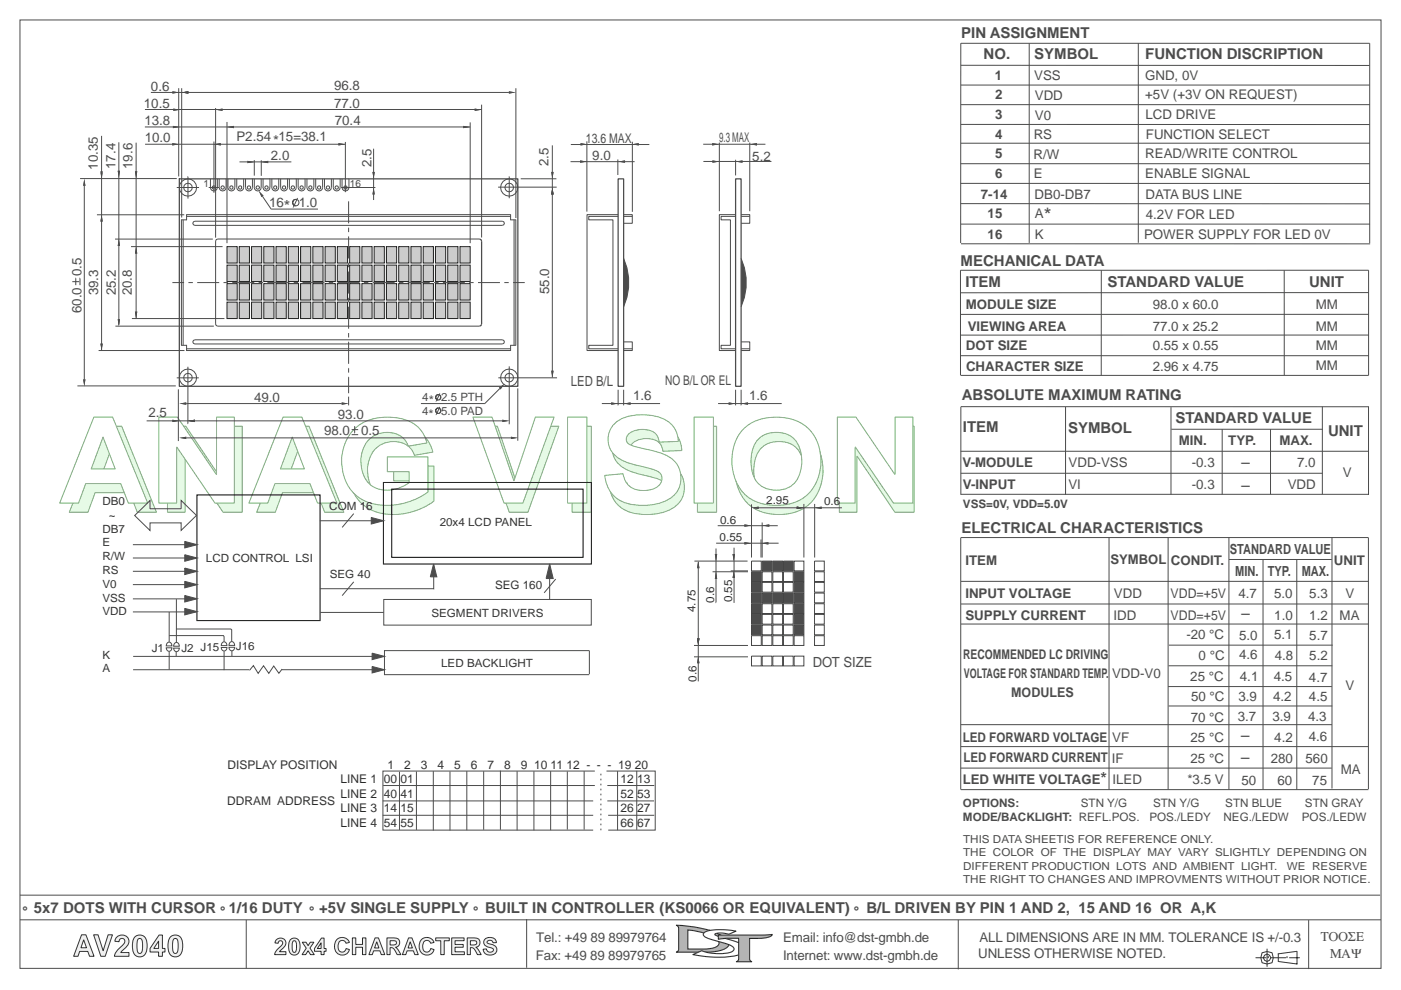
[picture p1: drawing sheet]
<svg xmlns="http://www.w3.org/2000/svg" width="297mm" height="210mm" viewBox="0 0 297 210" stroke-linecap="round" stroke-linejoin="round" font-family="sans-serif">
<path d="M150.3 197.2l1.4 .5a7.1 7.1 0 0 1 2.8 1.8l.1 .5-.1 .4a2 2 0 0 1-1.8-1z" fill-rule="evenodd" fill="#3e9a2b" stroke="#000" stroke-width=".21"/>
<path d="M143.4 196.2l3.7 .3 3.9 .9 3.5 2.1 .1 .3a1.55 1.55 0 0 1-1.4 1.6l-1.6 .4-1.3 .1h-6.9l.4-.4 .1-.3v-4.5z" fill-rule="evenodd" fill="#b3b3b3" stroke="#333" stroke-width=".24"/>
<g fill="#fff" stroke="#333" stroke-width=".24">
<path d="M145.8 197.2a15.6 15.6 0 0 1 4.9 1.2l1.5 .9a.97 .97 0 0 1 .2 1 .97 .97 0 0 1-.9 .6l-1.8 .3h-3.9z" fill-rule="evenodd"/>
<path d="M149.4 197.7a10.8 10.8 0 0 1 5.4-.5l1.2 .2-1.5 .7-.4-.1a4.8 4.8 0 0 0-2.5 0v.2l.6 .3 3.2 .9a5 5 0 0 1 2.7 1.6 1.06 1.06 0 0 1-1 1.3 22.3 22.3 0 0 1-10.2 .1l1.9-.8a9.6 9.6 0 0 0 6.6 0 .65 .65 0 0 0 .2-.6 .65 .65 0 0 0-.6-.5l-3.2-1a6 6 0 0 1-2.6-1.1v-.5z" fill-rule="evenodd"/>
</g>
<path d="M152.3 198.3l11.4-.2a2.96 2.96 0 0 1-2.4 .9h-2.4v4.4l.5 .5h-3.3l.5-.5v-4.5l-2.6 .1-1.7 .1z" fill-rule="evenodd" fill="#b3b3b3" stroke="#333" stroke-width=".24"/>
<g fill="#4c4c4c" stroke="#4c4c4c" stroke-width=".21">
<path d="M203.6 57.3h86.6z"/>
<path d="M272.3 57.3v22.3z"/>
<path d="M203.7 62.1l86.5-.1z"/>
<path d="M203.6 57.3v22.3z"/>
<path d="M290.2 57.3v22.3z"/>
<path d="M203.7 66.7l86.5-.1z"/>
<path d="M203.7 71.1l86.5-.1z"/>
<path d="M203.7 75.4h86.5z"/>
<path d="M233.5 57.3v22.3z"/>
<path d="M203.7 79.6h86.5z"/>
<path d="M203.7 114h86.4z"/>
<path d="M260.6 118.6h21.8z"/>
<path d="M203.8 123.3h86.3z"/>
<path d="M203.8 128.1h86.3z"/>
<path d="M203.8 132.3h86.3z"/>
<path d="M247.8 136.8h34.8z"/>
<path d="M247.7 145.6h34.7z"/>
<path d="M247.7 114v53.4z"/>
<path d="M260.6 113.9v53.5z"/>
<path d="M267.8 118.7v48.7z"/>
<path d="M274.9 118.7v48.7z"/>
<path d="M282.4 114v53.2z"/>
<path d="M235.1 114v53.4z"/>
<path d="M290.1 114v53.3z"/>
<path d="M203.7 158.3h86.4z"/>
<path d="M203.7 114v53.4z"/>
<path d="M203.7 162.9h78.7z"/>
<path d="M203.7 167.4h86.4z"/>
<path d="M203.7 153.6h78.7z"/>
<path d="M247.8 141.2h34.7z"/>
<path d="M247.8 149.7h34.7z"/>
<path d="M203.7 86.2h86.4z"/>
<path d="M248.3 86.3v18.6z"/>
<path d="M248.4 91h32z"/>
<path d="M225.9 86.3v18.6z"/>
<path d="M280.4 86.2v18.6z"/>
<path d="M203.7 95.7h86.5z"/>
<path d="M203.7 86.2v18.7z"/>
<path d="M290.2 86.1v18.8z"/>
<path d="M203.7 100.3h76.7z"/>
<path d="M203.7 104.8h86.5z"/>
<path d="M259.1 91v13.9z"/>
<path d="M269.4 91v13.8z"/>
<path d="M203.7 13.8l86.7 .1z"/>
<path d="M203.7 9.2h86.7z"/>
<path d="M203.7 18h86.7z"/>
<path d="M203.7 22.2h86.7z"/>
<path d="M203.7 9.2v42.3z"/>
<path d="M203.7 26.4h86.7z"/>
<path d="M290.4 9.2v42.4z"/>
<path d="M203.7 30.4h86.7z"/>
<path d="M203.7 34.7h86.7z"/>
<path d="M203.7 38.9h86.7z"/>
<path d="M218.2 9.2v42.3z"/>
<path d="M203.7 43.2h86.7z"/>
<path d="M241.3 9.2v42.3z"/>
<path d="M203.7 47.5h86.8z"/>
<path d="M203.7 51.7h86.8z"/>
<path d="M67.8 110.4h13.4z"/>
<path d="M78.7 109.7l2.6 .7-2.6 .7z"/>
<path d="M91.9 119.6l.7 2.7h-1.4z"/>
<path d="M116.5 119.6l.8 3.1h-1.5z"/>
</g>
<path d="M92 119.6v5.2h-24.2M116.5 119.6v10.3l-48.6-.1M4.2 189.8h288.4M4.2 195h288.6M52.2 195v10.4M111.7 194.9v10.3M203.2 195v10.5M277.5 195.1v10.4" fill="none" stroke="#4c4c4c" stroke-width=".21"/>
<g fill="none" stroke="#333" stroke-width=".21">
<path d="M266.3 203.1h2.1M267.6 202l1-.3 1.1 .3 .3 1.1-.3 1-1.1 .3-1-.3-.3-1zM268.6 201.2v3.7M268.9 202.8v.3M269.4 203.1h3.2M272.9 202.8v.3M273.4 203.1h2.1M274.9 201.7l-3.9 .5M275 201.7v2.7l-4-.5v-1.6"/>
<circle cx="268.7" cy="203" r=".78"/>
</g>
<path d="M41.8 104.9h26.1v26.7h-26.1zM81.3 102.3h44.1v17.3h-44.1zM83.1 103.7h40.5v14.5h-40.5z" fill="none" stroke="#000" stroke-width=".21"/>
<path d="M81.4 127.1h44v5.4h-44z" fill-rule="evenodd" fill="#fff" stroke="#4c4c4c" stroke-width=".21"/>
<g fill="#4c4c4c" stroke="#4c4c4c" stroke-width=".21">
<path d="M117.8 122.8l-2.4 2.9z"/>
<path d="M39.2 114.8l2.6 .7-2.6 .7z"/>
<path d="M39.2 117.6l2.6 .7-2.6 .7z"/>
<path d="M39.2 120.4l2.6 .7-2.6 .7z"/>
<path d="M39.2 123.3l2.6 .7-2.6 .6z"/>
<path d="M39.2 126.3l2.6 .7-2.6 .6z"/>
<path d="M39.2 129l2.6 .7-2.6 .7z"/>
</g>
<path d="M28.2 115.5h13.4M28.2 118.3h13.4M28.5 109.3l3.3-3.2 .1 1.8h6.4l.1-1.8 3.3 3.2-3.3 3.2v-1.7l-6.5 .1-.1 1.6zM28.2 121.1h13.4M28.2 124h13.4" fill="none" stroke="#4c4c4c" stroke-width=".21"/>
<path d="M81.5 137.9h43.4v5.1h-43.4z" fill="#fff" stroke="#4c4c4c" stroke-width=".21"/>
<g fill="none" stroke="#4c4c4c" stroke-width=".21">
<path d="M28.2 127h13.5M28.2 129.7h13.4M28.2 139.2h53.2M35.9 129.8v6.3M35.9 138.1v3.8M35.9 134.8h11.5l.1 1.2M37.3 133.4h11.6l.2 .1v2.5M37.4 138.1v1M37.4 127v9.2M47.5 138.1v4M49.2 137.9v1.2M28.2 142h24.6"/>
<path d="M59.7 142h21.7M59.8 141.9l-.7 .9-1.1-1.6-1 1.6-1.1-1.6-1.2 1.6-1-1.7-.7 .9"/>
</g>
<g fill="#4c4c4c" stroke="#4c4c4c" stroke-width=".21">
<path d="M78.9 138.5l2.6 .7-2.6 .7z"/>
<path d="M78.9 141.3l2.6 .7-2.6 .7z"/>
<path d="M125 137.9v5z"/>
<path d="M75 123.4l-2.5 2.9z"/>
<path d="M75 108.9l-2.5 2.9z"/>
</g>
<path d="M159.3 119h2.1v2h-2.1z" fill="none" stroke="#474747" stroke-width=".21"/>
<g fill="#4c4c4c" stroke="#474747" stroke-width=".21">
<path d="M159.3 121.2h2.1v2.1h-2.1z" fill-rule="evenodd"/>
<path d="M159.3 123.5h2.1v2.1h-2.1z" fill-rule="evenodd"/>
<path d="M159.3 125.7h2.1v2.1h-2.1z" fill-rule="evenodd"/>
<path d="M159.3 128h2.1v2.1h-2.1z" fill-rule="evenodd"/>
<path d="M159.3 130.3h2.1v2h-2.1z" fill-rule="evenodd"/>
<path d="M159.3 132.5h2.1v2.1h-2.1z" fill-rule="evenodd"/>
</g>
<path d="M159.3 134.8h2.1v2.1h-2.1z" fill="none" stroke="#474747" stroke-width=".21"/>
<path d="M161.6 119h2.1v2h-2.1z" fill-rule="evenodd" fill="#4c4c4c" stroke="#474747" stroke-width=".21"/>
<path d="M161.6 121.2h2.1v2.1h-2.1zM161.6 123.5h2.1v2.1h-2.1z" fill="none" stroke="#474747" stroke-width=".21"/>
<path d="M161.6 125.7h2.1v2.1h-2.1z" fill-rule="evenodd" fill="#4c4c4c" stroke="#474747" stroke-width=".21"/>
<path d="M161.6 128h2.1v2.1h-2.1zM161.6 130.3h2.1v2h-2.1zM161.6 132.5h2.1v2.1h-2.1zM161.6 134.8h2.1v2.1h-2.1z" fill="none" stroke="#474747" stroke-width=".21"/>
<path d="M163.9 119h2v2h-2z" fill-rule="evenodd" fill="#4c4c4c" stroke="#474747" stroke-width=".21"/>
<path d="M163.9 121.2h2v2.1h-2zM163.9 123.5h2v2.1h-2z" fill="none" stroke="#474747" stroke-width=".21"/>
<path d="M163.9 125.7h2v2.1h-2z" fill-rule="evenodd" fill="#4c4c4c" stroke="#474747" stroke-width=".21"/>
<path d="M163.9 128h2v2.1h-2zM163.9 130.3h2v2h-2zM163.9 132.5h2v2.1h-2zM163.9 134.8h2v2.1h-2z" fill="none" stroke="#474747" stroke-width=".21"/>
<path d="M166.1 119h2.1v2h-2.1z" fill-rule="evenodd" fill="#4c4c4c" stroke="#474747" stroke-width=".21"/>
<path d="M166.1 121.2h2.1v2.1h-2.1zM166.1 123.5h2.1v2.1h-2.1z" fill="none" stroke="#474747" stroke-width=".21"/>
<path d="M166.1 125.7h2.1v2.1h-2.1z" fill-rule="evenodd" fill="#4c4c4c" stroke="#474747" stroke-width=".21"/>
<path d="M168.4 119v2h2v-2h-2M166.1 128h2.1v2.1h-2.1zM166.1 130.3h2.1v2h-2.1zM166.1 132.5h2.1v2.1h-2.1zM166.1 134.8h2.1v2.1h-2.1z" fill="none" stroke="#474747" stroke-width=".21"/>
<g fill="#4c4c4c" stroke="#474747" stroke-width=".21">
<path d="M168.4 121.2h2v2.1h-2z" fill-rule="evenodd"/>
<path d="M168.4 123.5h2v2.1h-2z" fill-rule="evenodd"/>
<path d="M168.4 125.7h2v2.1h-2z" fill-rule="evenodd"/>
<path d="M168.4 128h2v2.1h-2z" fill-rule="evenodd"/>
<path d="M168.4 130.3h2v2h-2z" fill-rule="evenodd"/>
<path d="M168.4 132.5h2v2.1h-2z" fill-rule="evenodd"/>
</g>
<g fill="none" stroke="#474747" stroke-width=".21">
<path d="M172.7 119h2.1v2h-2.1zM159.3 139.1h2.1v2.1h-2.1zM161.6 139.1h2.1v2.1h-2.1zM163.9 139.1h2v2.1h-2zM166.1 139.1h2.1v2.1h-2.1zM168.4 134.8v2.1h2v-2.1h-2M168.4 139.1v2.1h2v-2.1h-2M172.7 123.5h2.1v2.1h-2.1zM172.7 134.8h2.1v2.1h-2.1zM172.7 132.5h2.1v2.1h-2.1zM172.7 130.3h2.1v2h-2.1zM172.7 128h2.1v2.1h-2.1z"/>
<path d="M172.7 125.7h2.1v2.1h-2.1zM172.7 121.2h2.1v2.1h-2.1z"/>
</g>
<g fill="#4c4c4c" stroke="#4c4c4c" stroke-width=".21">
<path d="M161.3 114.4v3.8z"/>
<path d="M151.8 115.2h13.3z"/>
</g>
<g fill="#4c4c4c">
<path d="M161.4 115.2l1.5-.3v.5z"/>
<path d="M157.8 114.9l1.5 .3-1.5 .2z"/>
</g>
<g fill="#4c4c4c" stroke="#4c4c4c" stroke-width=".21">
<path d="M161.6 110.8v7.4z"/>
<path d="M152.2 111.5h12.7z"/>
</g>
<g fill="#4c4c4c">
<path d="M161.6 111.4l1.5-.2v.5z"/>
<path d="M157.8 111.2l1.5 .2-1.5 .3z"/>
</g>
<g fill="#4c4c4c" stroke="#4c4c4c" stroke-width=".21">
<path d="M154.9 121h3.7z"/>
<path d="M155.6 116.1v11.7z"/>
</g>
<g fill="#4c4c4c">
<path d="M155.3 117.5h.5l-.2 1.5z"/>
<path d="M155.6 121l.2 1.5h-.5z"/>
</g>
<g fill="#4c4c4c" stroke="#4c4c4c" stroke-width=".21">
<path d="M151.1 121.2h7.5z"/>
<path d="M151.8 116.3v11.5z"/>
</g>
<g fill="#4c4c4c">
<path d="M151.6 117.5h.5l-.3 1.5z"/>
<path d="M151.8 121.2l.3 1.5h-.5z"/>
</g>
<g fill="#4c4c4c" stroke="#4c4c4c" stroke-width=".21">
<path d="M147.2 119h11.3z"/>
<path d="M148 119.1v25.4z"/>
</g>
<g fill="#4c4c4c">
<path d="M148 119l.3 1.5h-.5z"/>
<path d="M147.8 135.3h.5l-.3 1.6z"/>
</g>
<g fill="#4c4c4c" stroke="#4c4c4c" stroke-width=".21">
<path d="M147.1 136.9h11.5z"/>
<path d="M147.1 139.3h11.5z"/>
</g>
<g fill="#4c4c4c">
<path d="M147.8 135.3h.5l-.3 1.6z"/>
<path d="M148 139.1l.3 1.5h-.5z"/>
</g>
<g fill="#4c4c4c" stroke="#4c4c4c" stroke-width=".21">
<path d="M159.3 106.9v11.3z"/>
<path d="M159.9 107.7h18.6z"/>
</g>
<g fill="#4c4c4c">
<path d="M159.3 107.7l1.5-.3v.5z"/>
<path d="M168.9 107.4l1.5 .3-1.5 .2z"/>
</g>
<g fill="#4c4c4c" stroke="#4c4c4c" stroke-width=".21">
<path d="M170.4 106.8v11.4z"/>
<path d="M172.7 106.8v11.4z"/>
</g>
<g fill="#4c4c4c">
<path d="M168.9 107.4l1.5 .3-1.5 .2z"/>
<path d="M172.7 107.7l1.5-.3v.5z"/>
</g>
<g fill="none" stroke="#4c4c4c" stroke-width=".21">
<path d="M81.1 172.9h44.7M81.2 169.8h44.6M81.2 166.5h44.9M84.7 163.6v12.4M88.3 163.6v12.4M91.9 163.5v12.6M95.4 163.6v12.5M99 163.5v12.5M102.5 163.5v12.4M106.1 163.4v12.5M109.6 163.5v12.6M113.2 163.5v12.6"/>
<path d="M116.7 163.5v12.5M120.3 163.6v12.3M123.8 163.5v12.4M126.1 163.5h-44.9v12.5h44.6M128.6 163.5h10.3v12.5h-9.9M128.8 166.5h9.9M128.8 169.8h9.9M128.9 172.9h9.8M130.9 163.5v12.5M135 163.4v12.6"/>
</g>
<path d="M127.4 176v-12.6" fill="none" stroke="#4c4c4c" stroke-width=".21" stroke-dasharray=".4 .7" stroke-linecap="butt"/>
<g fill="#fff" stroke="#4c4c4c" stroke-width=".21">
<path d="M35.4 136.4a.6 .6 0 0 1 .8-.2 .6 .6 0 0 1 .3 .7h-1.2z" fill-rule="evenodd"/>
<path d="M35.3 137.3h1.2a.61 .61 0 0 1-.6 .8 .61 .61 0 0 1-.6-.8z" fill-rule="evenodd"/>
</g>
<g fill="#4c4c4c" stroke="#474747" stroke-width=".21">
<path d="M15.3 59.7h1.5z"/>
<path d="M16.1 59v1.5z"/>
<path d="M17 59v1.5z"/>
</g>
<path d="M4.2 4.2h288.6v201.1h-288.6zM62.6 42.3a.69 .69 0 0 0-.5 1 .69 .69 0 0 0 1.2 0 .69 .69 0 0 0-.5-1 .7 .7 0 0 0-.7 .6 .7 .7 0 0 0 .5 .7M92.8 83.7a.58 .58 0 0 0-.4 .8 .58 .58 0 0 0 1 0 .58 .58 0 0 0-.4-.8 .58 .58 0 0 0-.6 .5 .58 .58 0 0 0 .4 .6M92.8 86.5a.58 .58 0 0 0-.4 .9 .58 .58 0 0 0 1 0 .58 .58 0 0 0-.4-.9 .58 .58 0 0 0-.6 .5 .58 .58 0 0 0 .4 .7M93 83.7l.3 .2 .1 .4-.4 .5M93 86.5l.3 .3 .1 .4-.4 .5" fill="none" stroke="#4c4c4c" stroke-width=".21"/>
<g fill="#4c4c4c" stroke="#4c4c4c" stroke-width=".21">
<path d="M63.1 42l-.9 1.9z"/>
<path d="M75.2 90.4v1.4z"/>
<path d="M74.6 91.1h1.3z"/>
<path d="M74.6 92.2h1.3z"/>
<path d="M93.2 83.4l-.7 1.6z"/>
<path d="M93.2 86.3l-.7 1.6z"/>
</g>
<g fill="#fff" stroke="#4c4c4c" stroke-width=".21">
<path d="M37 136.4a.6 .6 0 0 1 .7-.1 .6 .6 0 0 1 .3 .7h-1.2z" fill-rule="evenodd"/>
<path d="M36.8 137.4h1.2a.61 .61 0 0 1-.6 .8 .61 .61 0 0 1-.6-.8z" fill-rule="evenodd"/>
<path d="M47.1 136.3a.6 .6 0 0 1 .7-.1 .6 .6 0 0 1 .3 .7h-1.2z" fill-rule="evenodd"/>
<path d="M46.9 137.3h1.2a.61 .61 0 0 1-.6 .7 .61 .61 0 0 1-.6-.7z" fill-rule="evenodd"/>
<path d="M48.7 136.3a.6 .6 0 0 1 .8-.2 .6 .6 0 0 1 .2 .7h-1.2z" fill-rule="evenodd"/>
<path d="M48.5 137.2h1.2a.61 .61 0 0 1-.6 .8 .61 .61 0 0 1-.6-.8z" fill-rule="evenodd"/>
</g>
<path d="M38 37.9h71.8v44h-71.8z" fill="none" stroke="#4c4c4c" stroke-width=".26"/>
<g fill="#4c4c4c" stroke="#4c4c4c" stroke-width=".21">
<path d="M73.9 79.9v3.5z"/>
<path d="M73.9 78.1v.9z"/>
<path d="M73.9 72.5v4.6z"/>
<path d="M73.9 70.6v1z"/>
<path d="M73.9 65v4.7z"/>
<path d="M73.9 63.2v.9z"/>
<path d="M73.9 57.6v4.6z"/>
<path d="M73.9 55.7v1z"/>
<path d="M73.9 50.1v4.7z"/>
<path d="M73.9 48.3v.9z"/>
<path d="M73.9 42.7v4.7z"/>
<path d="M108.8 59.9h2.5z"/>
<path d="M106.9 59.9h1z"/>
<path d="M101.4 59.9h4.6z"/>
<path d="M99.5 59.9h.9z"/>
<path d="M93.9 59.9h4.7z"/>
<path d="M92 59.9h1z"/>
<path d="M86.5 59.9h4.6z"/>
<path d="M84.6 59.9h.9z"/>
<path d="M79 59.9h4.7z"/>
<path d="M77.2 59.9h.9z"/>
<path d="M71.6 59.9h4.6z"/>
<path d="M69.7 59.9h1z"/>
<path d="M64.1 59.9h4.7z"/>
<path d="M62.3 59.9h.9z"/>
<path d="M56.7 59.9h4.7z"/>
<path d="M54.8 59.9h1z"/>
<path d="M49.3 59.9h4.6z"/>
<path d="M47.4 59.9h.9z"/>
<path d="M41.8 59.9h4.7z"/>
<path d="M40 59.9h.9z"/>
<path d="M36.6 59.9h2.4z"/>
<path d="M44.2 39.8h2.2z"/>
<path d="M108 37.4v4.6z"/>
<path d="M37.5 39.8h4.7z"/>
<path d="M39.9 37.4v4.7z"/>
<path d="M37.5 80.1h4.7z"/>
</g>
<g fill="#ccc" stroke="#252525" stroke-width=".21">
<path d="M48.1 52.3h2.2v3.5h-2.2z" fill-rule="evenodd"/>
<path d="M48.1 56.2h2.2v3.5h-2.2z" fill-rule="evenodd"/>
<path d="M48.1 60.1h2.2v3.5h-2.2z" fill-rule="evenodd"/>
<path d="M48.1 64.1h2.2v3.4h-2.2z" fill-rule="evenodd"/>
<path d="M50.7 52.3h2.2v3.5h-2.2z" fill-rule="evenodd"/>
<path d="M50.7 56.2h2.2v3.5h-2.2z" fill-rule="evenodd"/>
<path d="M50.7 60.1h2.2v3.5h-2.2z" fill-rule="evenodd"/>
<path d="M50.7 64.1h2.2v3.4h-2.2z" fill-rule="evenodd"/>
<path d="M53.3 52.3h2.2v3.5h-2.2z" fill-rule="evenodd"/>
<path d="M53.3 56.2h2.2v3.5h-2.2z" fill-rule="evenodd"/>
<path d="M53.3 60.1h2.2v3.5h-2.2z" fill-rule="evenodd"/>
<path d="M53.3 64.1h2.2v3.4h-2.2z" fill-rule="evenodd"/>
<path d="M55.9 52.3h2.2v3.5h-2.2z" fill-rule="evenodd"/>
<path d="M55.9 56.2h2.2v3.5h-2.2z" fill-rule="evenodd"/>
<path d="M55.9 60.1h2.2v3.5h-2.2z" fill-rule="evenodd"/>
<path d="M55.9 64.1h2.2v3.4h-2.2z" fill-rule="evenodd"/>
<path d="M58.5 52.3h2.2v3.5h-2.2z" fill-rule="evenodd"/>
<path d="M58.5 56.2h2.2v3.5h-2.2z" fill-rule="evenodd"/>
<path d="M58.5 60.1h2.2v3.5h-2.2z" fill-rule="evenodd"/>
<path d="M58.5 64.1h2.2v3.4h-2.2z" fill-rule="evenodd"/>
<path d="M61.1 52.3h2.2v3.5h-2.2z" fill-rule="evenodd"/>
<path d="M61.1 56.2h2.2v3.5h-2.2z" fill-rule="evenodd"/>
<path d="M61.1 60.1h2.2v3.5h-2.2z" fill-rule="evenodd"/>
<path d="M61.1 64.1h2.2v3.4h-2.2z" fill-rule="evenodd"/>
<path d="M63.7 52.3h2.2v3.5h-2.2z" fill-rule="evenodd"/>
<path d="M63.7 56.2h2.2v3.5h-2.2z" fill-rule="evenodd"/>
<path d="M63.7 60.1h2.2v3.5h-2.2z" fill-rule="evenodd"/>
<path d="M63.7 64.1h2.2v3.4h-2.2z" fill-rule="evenodd"/>
<path d="M66.3 52.3h2.2v3.5h-2.2z" fill-rule="evenodd"/>
<path d="M66.3 56.2h2.2v3.5h-2.2z" fill-rule="evenodd"/>
<path d="M66.3 60.1h2.2v3.5h-2.2z" fill-rule="evenodd"/>
<path d="M66.3 64.1h2.2v3.4h-2.2z" fill-rule="evenodd"/>
<path d="M68.9 52.3h2.2v3.5h-2.2z" fill-rule="evenodd"/>
<path d="M68.9 56.2h2.2v3.5h-2.2z" fill-rule="evenodd"/>
<path d="M68.9 60.1h2.2v3.5h-2.2z" fill-rule="evenodd"/>
<path d="M68.9 64.1h2.2v3.4h-2.2z" fill-rule="evenodd"/>
<path d="M71.5 52.3h2.2v3.5h-2.2z" fill-rule="evenodd"/>
<path d="M71.5 56.2h2.2v3.5h-2.2z" fill-rule="evenodd"/>
<path d="M71.5 60.1h2.2v3.5h-2.2z" fill-rule="evenodd"/>
<path d="M71.5 64.1h2.2v3.4h-2.2z" fill-rule="evenodd"/>
<path d="M74.1 52.3h2.2v3.5h-2.2z" fill-rule="evenodd"/>
<path d="M74.1 56.2h2.2v3.5h-2.2z" fill-rule="evenodd"/>
<path d="M74.1 60.1h2.2v3.5h-2.2z" fill-rule="evenodd"/>
<path d="M74.1 64.1h2.2v3.4h-2.2z" fill-rule="evenodd"/>
<path d="M76.7 52.3h2.2v3.5h-2.2z" fill-rule="evenodd"/>
<path d="M76.7 56.2h2.2v3.5h-2.2z" fill-rule="evenodd"/>
<path d="M76.7 60.1h2.2v3.5h-2.2z" fill-rule="evenodd"/>
<path d="M76.7 64.1h2.2v3.4h-2.2z" fill-rule="evenodd"/>
<path d="M79.3 52.3h2.2v3.5h-2.2z" fill-rule="evenodd"/>
<path d="M79.3 56.2h2.2v3.5h-2.2z" fill-rule="evenodd"/>
<path d="M79.3 60.1h2.2v3.5h-2.2z" fill-rule="evenodd"/>
<path d="M79.3 64.1h2.2v3.4h-2.2z" fill-rule="evenodd"/>
<path d="M81.9 52.3h2.2v3.5h-2.2z" fill-rule="evenodd"/>
<path d="M81.9 56.2h2.2v3.5h-2.2z" fill-rule="evenodd"/>
<path d="M81.9 60.1h2.2v3.5h-2.2z" fill-rule="evenodd"/>
<path d="M81.9 64.1h2.2v3.4h-2.2z" fill-rule="evenodd"/>
<path d="M84.5 52.3h2.2v3.5h-2.2z" fill-rule="evenodd"/>
<path d="M84.5 56.2h2.2v3.5h-2.2z" fill-rule="evenodd"/>
<path d="M84.5 60.1h2.2v3.5h-2.2z" fill-rule="evenodd"/>
<path d="M84.5 64.1h2.2v3.4h-2.2z" fill-rule="evenodd"/>
<path d="M87.1 52.3h2.2v3.5h-2.2z" fill-rule="evenodd"/>
<path d="M87.1 56.2h2.2v3.5h-2.2z" fill-rule="evenodd"/>
<path d="M87.1 60.1h2.2v3.5h-2.2z" fill-rule="evenodd"/>
<path d="M87.1 64.1h2.2v3.4h-2.2z" fill-rule="evenodd"/>
<path d="M89.7 52.3h2.2v3.5h-2.2z" fill-rule="evenodd"/>
<path d="M89.7 56.2h2.2v3.5h-2.2z" fill-rule="evenodd"/>
<path d="M89.7 60.1h2.2v3.5h-2.2z" fill-rule="evenodd"/>
<path d="M89.7 64.1h2.2v3.4h-2.2z" fill-rule="evenodd"/>
<path d="M92.3 52.3h2.2v3.5h-2.2z" fill-rule="evenodd"/>
<path d="M92.3 56.2h2.2v3.5h-2.2z" fill-rule="evenodd"/>
<path d="M92.3 60.1h2.2v3.5h-2.2z" fill-rule="evenodd"/>
<path d="M92.3 64.1h2.2v3.4h-2.2z" fill-rule="evenodd"/>
<path d="M94.9 52.3h2.2v3.5h-2.2z" fill-rule="evenodd"/>
<path d="M94.9 56.2h2.2v3.5h-2.2z" fill-rule="evenodd"/>
<path d="M94.9 60.1h2.2v3.5h-2.2z" fill-rule="evenodd"/>
<path d="M94.9 64.1h2.2v3.4h-2.2z" fill-rule="evenodd"/>
<path d="M97.5 52.3h2.2v3.5h-2.2z" fill-rule="evenodd"/>
<path d="M97.5 56.2h2.2v3.5h-2.2z" fill-rule="evenodd"/>
<path d="M97.5 60.1h2.2v3.5h-2.2z" fill-rule="evenodd"/>
<path d="M97.5 64.1h2.2v3.4h-2.2z" fill-rule="evenodd"/>
</g>
<g fill="#4c4c4c" stroke="#4c4c4c" stroke-width=".21">
<path d="M39.6 74.3h68.7z"/>
<path d="M39.6 45.5h68.7z"/>
<path d="M39.6 45.9h68.7z"/>
<path d="M39.6 74h68.7z"/>
<path d="M38.8 46.6v26.6z"/>
<path d="M109 46.6v26.6z"/>
<path d="M39.6 73.2v1.1z"/>
<path d="M108.3 73.2v1.1z"/>
<path d="M108.3 73.2h1.1z"/>
<path d="M108.3 46.6h1.1z"/>
<path d="M38.5 46.6h1.1z"/>
<path d="M38.5 73.2h1.1z"/>
<path d="M39.6 45.5v1.1z"/>
<path d="M108.3 45.5v1.1z"/>
<path d="M46.1 37.9v1.9z"/>
</g>
<g fill="none" stroke="#4c4c4c" stroke-width=".21">
<path d="M41.7 39.8a1.83 1.83 0 0 0-2.6-1.7 1.83 1.83 0 0 0-.5 3 1.83 1.83 0 0 0 2.9-.6l.2-.7M45.7 39.8l-.1-.3-.3-.1-.2 .1-.1 .3 .1 .2 .2 .1 .3-.1 .1-.2M109.8 39.8a1.83 1.83 0 0 0-2.5-1.7 1.83 1.83 0 0 0-.6 3 1.83 1.83 0 0 0 3-.6l.1-.7M38.5 46.6v26.6M109.4 46.6v26.6M41.7 80.1a1.83 1.83 0 0 0-2.5-1.7 1.83 1.83 0 0 0-.6 3 1.83 1.83 0 0 0 2.9-.6l.2-.7M109.8 80.1a1.83 1.83 0 0 0-2.5-1.7 1.83 1.83 0 0 0-.6 3 1.83 1.83 0 0 0 3-.6l.1-.7"/>
<circle cx="39.9" cy="39.8" r=".91"/>
<circle cx="108" cy="39.8" r=".92"/>
<circle cx="39.9" cy="80.1" r=".91"/>
<circle cx="108" cy="80.1" r=".92"/>
</g>
<path d="M44.6 37.9h1.5z" fill="#4c4c4c"/>
<g fill="#4c4c4c" stroke="#4c4c4c" stroke-width=".21">
<path d="M44.6 37.9v1.9z"/>
<path d="M47.9 37.9v1.9z"/>
</g>
<path d="M44.6 39.8a.74 .74 0 0 0 .8 .7 .74 .74 0 0 0 .7-.7" fill="none" stroke="#4c4c4c" stroke-width=".21"/>
<path d="M46.5 37.9h1.4z" fill="#4c4c4c"/>
<path d="M46.5 37.9v1.9z" fill="#4c4c4c" stroke="#4c4c4c" stroke-width=".21"/>
<g fill="none" stroke="#4c4c4c" stroke-width=".21">
<path d="M46.5 39.8a.74 .74 0 0 0 .7 .7 .74 .74 0 0 0 .7-.7M49.8 37.9v1.9"/>
<circle cx="47.2" cy="39.8" r=".37"/>
</g>
<path d="M48.3 37.9h1.5z" fill="#4c4c4c"/>
<g fill="none" stroke="#4c4c4c" stroke-width=".21">
<path d="M48.3 37.9v1.9a.74 .74 0 0 0 .8 .7 .74 .74 0 0 0 .7-.7M51.7 37.9v1.9"/>
<circle cx="49.1" cy="39.8" r=".37"/>
</g>
<path d="M50.2 37.9h1.5z" fill="#4c4c4c"/>
<g fill="none" stroke="#4c4c4c" stroke-width=".21">
<path d="M50.2 37.9v1.9a.74 .74 0 0 0 .7 .7 .74 .74 0 0 0 .8-.7M53.5 37.9v1.9"/>
<circle cx="50.9" cy="39.8" r=".37"/>
</g>
<path d="M52.1 37.9h1.4z" fill="#4c4c4c"/>
<g fill="none" stroke="#4c4c4c" stroke-width=".21">
<path d="M52.1 37.9v1.9a.74 .74 0 0 0 .7 .7 .74 .74 0 0 0 .7-.7M55.4 37.9v1.9"/>
<circle cx="52.8" cy="39.8" r=".37"/>
</g>
<path d="M53.9 37.9h1.5z" fill="#4c4c4c"/>
<g fill="none" stroke="#4c4c4c" stroke-width=".21">
<path d="M53.9 37.9v1.9a.74 .74 0 0 0 1.1 .6l.4-.6M57.2 37.9v1.9"/>
<circle cx="54.7" cy="39.8" r=".37"/>
</g>
<path d="M55.8 37.9h1.4z" fill="#4c4c4c"/>
<g fill="none" stroke="#4c4c4c" stroke-width=".21">
<path d="M55.8 37.9v1.9a.74 .74 0 0 0 .7 .7 .74 .74 0 0 0 .7-.7M59.1 37.9v1.9"/>
<circle cx="56.5" cy="39.8" r=".37"/>
</g>
<path d="M57.6 37.9h1.5z" fill="#4c4c4c"/>
<g fill="none" stroke="#4c4c4c" stroke-width=".21">
<path d="M57.6 37.9v1.9M57.6 39.8a.74 .74 0 0 0 .8 .7 .74 .74 0 0 0 .7-.7M61 37.9v1.9"/>
<circle cx="58.4" cy="39.8" r=".37"/>
</g>
<path d="M59.5 37.9h1.5z" fill="#4c4c4c"/>
<g fill="none" stroke="#4c4c4c" stroke-width=".21">
<path d="M59.5 37.9v1.9a.74 .74 0 0 0 .7 .7 .74 .74 0 0 0 .8-.7M62.8 37.9v1.9"/>
<circle cx="60.2" cy="39.8" r=".37"/>
</g>
<path d="M61.4 37.9h1.4z" fill="#4c4c4c"/>
<g fill="none" stroke="#4c4c4c" stroke-width=".21">
<path d="M61.4 37.9v1.9a.74 .74 0 0 0 1.1 .6l.3-.6M64.7 37.9v1.9"/>
<circle cx="62.1" cy="39.8" r=".37"/>
</g>
<path d="M63.2 37.9h1.5z" fill="#4c4c4c"/>
<g fill="none" stroke="#4c4c4c" stroke-width=".21">
<path d="M63.2 37.9v1.9a.74 .74 0 0 0 .8 .7 .74 .74 0 0 0 .7-.7M66.6 37.9l-.1 1.9"/>
<circle cx="63.9" cy="39.8" r=".37"/>
</g>
<path d="M65.1 37.9h1.4z" fill="#4c4c4c"/>
<path d="M65.1 37.9v1.9a.74 .74 0 0 0 .7 .7 .74 .74 0 0 0 .8-.7M66.2 39.8l-.1-.3-.3-.1-.3 .1-.1 .3 .1 .2 .3 .1 .3-.1 .1-.2M68.4 37.9v1.9" fill="none" stroke="#4c4c4c" stroke-width=".21"/>
<path d="M66.9 37.9h1.5z" fill="#4c4c4c"/>
<g fill="none" stroke="#4c4c4c" stroke-width=".21">
<path d="M66.9 37.9v1.9a.74 .74 0 0 0 1.1 .6l.4-.6M70.3 37.9v1.9"/>
<circle cx="67.7" cy="39.8" r=".37"/>
</g>
<path d="M68.8 37.9h1.5z" fill="#4c4c4c"/>
<g fill="none" stroke="#4c4c4c" stroke-width=".21">
<path d="M68.8 37.9v1.9a.74 .74 0 0 0 1.1 .6l.4-.6M72.1 37.9v1.9"/>
<circle cx="69.5" cy="39.8" r=".36"/>
</g>
<path d="M70.7 37.9h1.4z" fill="#4c4c4c"/>
<g fill="none" stroke="#4c4c4c" stroke-width=".21">
<path d="M70.7 37.9v1.9a.74 .74 0 0 0 .7 .7 .74 .74 0 0 0 .7-.7M74 37.9v1.9"/>
<circle cx="71.4" cy="39.8" r=".37"/>
</g>
<path d="M72.5 37.9h1.5z" fill="#4c4c4c"/>
<g fill="none" stroke="#4c4c4c" stroke-width=".21">
<path d="M72.5 37.9v1.9a.74 .74 0 0 0 .8 .7 .74 .74 0 0 0 .7-.7M41 47l.3-.1h65.2l.3 .1 .1 .3-.1 .4-.3 .1h-65.2l-.3-.1-.1-.4zM131.1 45.9h-6.3v.7h5.2v26.6h-5.2v.8h6.3M131.1 45.5h-6.6v28.8h6.6M132.2 45.9h1.9M132.2 45.5h1.9v1.8h-1.9M156 45.5h-3.5v28.8h3.5M156 45.9h-3.1v.7h2v26.6h-2v.8h3.1M157.1 45.9h1.9M157.1 45.5h1.9v1.8h-1.9M41 72.2l.3-.2h65.2l.3 .2 .1 .3-.1 .3-.3 .1h-65.2l-.3-.1-.1-.3zM132.2 74h1.9"/>
<path d="M132.2 72.5h1.9v1.8h-1.9M157.1 74h1.9M157.1 72.5h1.9v1.8h-1.9"/>
<circle cx="73.3" cy="39.8" r=".37"/>
</g>
<g fill="#4c4c4c" stroke="#4c4c4c" stroke-width=".21">
<path d="M132.2 54.8a12.6 12.6 0 0 1 0 10.2z" fill-rule="evenodd"/>
<path d="M157.1 54.8a12.5 12.5 0 0 1 0 10.2z" fill-rule="evenodd"/>
</g>
<path d="M36.5 30.3l1.5 .3-1.5 .2z" fill="#4c4c4c"/>
<g fill="#4c4c4c" stroke="#4c4c4c" stroke-width=".21">
<path d="M45.4 30v10.9z"/>
<path d="M73.2 30.1v10.6z"/>
<path d="M30.8 30.6h42.4z"/>
</g>
<g fill="#4c4c4c">
<path d="M45.3 30.6l1.5-.3v.5z"/>
<path d="M71.8 30.3l1.4 .3-1.4 .2z"/>
<path d="M36.7 26.7l1.4 .2-1.4 .3z"/>
</g>
<g fill="#4c4c4c" stroke="#4c4c4c" stroke-width=".21">
<path d="M48.1 25.9v25.7z"/>
<path d="M99.7 25.9v25.7z"/>
<path d="M30.7 26.9h69z"/>
</g>
<g fill="#4c4c4c">
<path d="M48.1 26.9l1.5-.2v.5z"/>
<path d="M98.2 26.7l1.5 .2-1.5 .3z"/>
</g>
<path d="M101.7 50.7l.3 .1 .1 .3M102.1 51.1v17.6M102.1 68.7l-.1 .3-.3 .2" fill="none" stroke="#4c4c4c" stroke-width=".26"/>
<path d="M45.7 51.1v17.6M101.7 50.7h-55.5l-.4 .1-.1 .3M45.7 68.7l.1 .3 .4 .2h55.5" fill="none" stroke="#4c4c4c" stroke-width=".21"/>
<path d="M36.7 23l1.5 .3-1.5 .2z" fill="#4c4c4c"/>
<g fill="#4c4c4c" stroke="#4c4c4c" stroke-width=".21">
<path d="M45.7 22.9v27.5z"/>
<path d="M102.1 22.2v28.2z"/>
<path d="M30.7 23.2h71.4z"/>
</g>
<g fill="#4c4c4c">
<path d="M45.7 23.3l1.5-.3v.5z"/>
<path d="M100.6 23l1.5 .3-1.5 .2z"/>
<path d="M39.9 19.6h1.5z"/>
<path d="M38.5 19.6l1.4-.2v.4z"/>
<path d="M36.6 19.4l1.4 .2-1.4 .2z"/>
</g>
<g fill="#4c4c4c" stroke="#4c4c4c" stroke-width=".21">
<path d="M38.5 18.7v27.4z"/>
<path d="M109.4 18.7v27.5z"/>
<path d="M32 19.6h75.9z"/>
</g>
<g fill="#4c4c4c">
<path d="M38.5 19.6l1.4-.2v.4z"/>
<path d="M107.9 19.4l1.5 .2-1.5 .2z"/>
</g>
<g fill="#4c4c4c" stroke="#4c4c4c" stroke-width=".21">
<path d="M27.8 52.3h19.4z"/>
<path d="M28.9 30.2v37.3z"/>
</g>
<path d="M28.6 36.3h.5l-.2 1.5z" fill="#4c4c4c"/>
<path d="M28 67.5h19.6z" fill="#4c4c4c" stroke="#4c4c4c" stroke-width=".21"/>
<g fill="#4c4c4c">
<path d="M28.9 52.3l.2 1.5h-.5z"/>
<path d="M28.6 66.1h.5l-.2 1.4z"/>
</g>
<path d="M25.2 30.2v38.7z" fill="#4c4c4c" stroke="#4c4c4c" stroke-width=".21"/>
<path d="M25 36.2h.4l-.2 1.5z" fill="#4c4c4c"/>
<g fill="#4c4c4c" stroke="#4c4c4c" stroke-width=".21">
<path d="M24.4 50.7h20.7z"/>
<path d="M24.5 69.2h20.8z"/>
</g>
<g fill="#4c4c4c">
<path d="M25.2 50.7l.2 1.4h-.4z"/>
<path d="M25 67.7h.4l-.2 1.5z"/>
</g>
<path d="M20.6 45.5h18.5z" fill="#4c4c4c" stroke="#4c4c4c" stroke-width=".21"/>
<g fill="#4c4c4c">
<path d="M21.3 36.5h.5l-.3 1.5z"/>
<path d="M21.3 36.3h.5l-.3 1.6z"/>
</g>
<g fill="#4c4c4c" stroke="#4c4c4c" stroke-width=".21">
<path d="M20.9 74.3h18.2z"/>
<path d="M21.5 28.8v45.5z"/>
</g>
<g fill="#4c4c4c">
<path d="M21.5 45.5l.3 1.5h-.5z"/>
<path d="M21.3 72.9h.5l-.3 1.4z"/>
</g>
<g fill="#4c4c4c" stroke="#4c4c4c" stroke-width=".21">
<path d="M17 37.9h20.5z"/>
<path d="M16.4 81.8h20.9z"/>
<path d="M17.9 39.4v41z"/>
</g>
<g fill="#4c4c4c">
<path d="M17.9 37.9l.2 1.5h-.5z"/>
<path d="M17.6 80.4h.5l-.2 1.5z"/>
</g>
<g fill="#4c4c4c" stroke="#4c4c4c" stroke-width=".21">
<path d="M53.9 33.9v3.3z"/>
<path d="M55.4 34v3.3z"/>
<path d="M50.8 34.3h11z"/>
</g>
<g fill="#4c4c4c">
<path d="M52.5 34.1l1.4 .3-1.4 .2z"/>
<path d="M55.4 34.4l1.5-.3v.5z"/>
</g>
<g fill="#4c4c4c" stroke="#4c4c4c" stroke-width=".21">
<path d="M39.8 77.8v12.1z"/>
<path d="M37.8 82.5v11z"/>
</g>
<g fill="#4c4c4c">
<path d="M41.3 89.2h1.5z"/>
<path d="M39.9 89.2l1.4-.2v.5z"/>
<path d="M36.6 89l1.4 .2-1.4 .3z"/>
</g>
<g fill="#4c4c4c" stroke="#4c4c4c" stroke-width=".21">
<path d="M108 77.7v12.2z"/>
<path d="M31.1 89.2h75.4z"/>
</g>
<g fill="#4c4c4c">
<path d="M39.9 89.2l1.4-.2v.5z"/>
<path d="M106.5 89l1.5 .2-1.5 .3z"/>
</g>
<path d="M110.4 37.9h7.6z" fill="#4c4c4c" stroke="#4c4c4c" stroke-width=".21"/>
<g fill="#4c4c4c">
<path d="M117.1 39.8l.3 1.4h-.5z"/>
<path d="M116.9 36.5h.5l-.3 1.4z"/>
</g>
<g fill="#4c4c4c" stroke="#4c4c4c" stroke-width=".21">
<path d="M105.6 39.7h12.4z"/>
<path d="M105.7 80.1h12.4z"/>
<path d="M117.1 30.8v49.2z"/>
</g>
<g fill="#4c4c4c">
<path d="M117.1 39.8l.3 1.4h-.5z"/>
<path d="M116.9 78.6h.5l-.3 1.5z"/>
</g>
<path d="M72.3 39.8h7.3z" fill="#4c4c4c" stroke="#4c4c4c" stroke-width=".21"/>
<path d="M79.2 37.9h.4z" fill="#4c4c4c"/>
<path d="M79.2 31.5v10.9z" fill="#4c4c4c" stroke="#4c4c4c" stroke-width=".21"/>
<g fill="#4c4c4c">
<path d="M79.2 39.8l.3 1.4h-.5z"/>
<path d="M79 36.5h.5l-.3 1.4z"/>
<path d="M54.8 40.4l1.1 1.1-.4 .3z"/>
</g>
<g fill="#4c4c4c" stroke="#4c4c4c" stroke-width=".21">
<path d="M55.7 41.6l1.8 2.7z"/>
<path d="M57.5 44.3h9.9z"/>
<path d="M131.1 82.6v3.3z"/>
<path d="M132.2 82.6v3.3z"/>
<path d="M127.6 85.6h12.3z"/>
</g>
<g fill="#4c4c4c">
<path d="M129.6 85.3l1.5 .3-1.5 .2z"/>
<path d="M132.2 85.6l1.5-.3v.5z"/>
</g>
<g fill="#4c4c4c" stroke="#4c4c4c" stroke-width=".21">
<path d="M156 82.6v3.3z"/>
<path d="M157.1 82.6v3.3z"/>
<path d="M152.2 85.6h13.5z"/>
</g>
<g fill="#4c4c4c">
<path d="M154.5 85.3l1.5 .3-1.5 .2z"/>
<path d="M157.1 85.6l1.5-.3v.5z"/>
</g>
<g fill="#4c4c4c" stroke="#4c4c4c" stroke-width=".21">
<path d="M131 33.8v3.3z"/>
<path d="M121 34.3h13.6z"/>
</g>
<g fill="#4c4c4c">
<path d="M123 34l1.5 .3-1.5 .2z"/>
<path d="M131.1 34.3l1.4-.3v.5z"/>
</g>
<g fill="#4c4c4c" stroke="#4c4c4c" stroke-width=".21">
<path d="M124.4 30v14.9z"/>
<path d="M134.1 30.1v14.8z"/>
<path d="M121 30.6h16.7z"/>
</g>
<g fill="#4c4c4c">
<path d="M134 30.6l1.4-.3v.5z"/>
<path d="M123.1 30.3l1.5 .3-1.5 .2z"/>
</g>
<g fill="#4c4c4c" stroke="#4c4c4c" stroke-width=".21">
<path d="M156 33.9v3.3z"/>
<path d="M149.1 34.2h14.5z"/>
</g>
<g fill="#4c4c4c">
<path d="M151.1 34l1.4 .3-1.4 .2z"/>
<path d="M156 34.3l1.4-.3v.5z"/>
</g>
<g fill="#4c4c4c" stroke="#4c4c4c" stroke-width=".21">
<path d="M152.5 30.2v14.6z"/>
<path d="M159 30.2v14.6z"/>
<path d="M149.1 30.6h13.2z"/>
</g>
<g fill="#4c4c4c">
<path d="M159 30.6l1.5-.3v.5z"/>
<path d="M151 30.3l1.5 .3-1.5 .2z"/>
<path d="M105.8 82.2l1.2-.8-.9 1.2z"/>
</g>
<g fill="#4c4c4c" stroke="#4c4c4c" stroke-width=".21">
<path d="M102.8 85.6l3.2-3.2z"/>
<path d="M89.2 85.6h13.6z"/>
<path d="M37.9 18.7v18.7z"/>
<path d="M109.8 82.3v11.1z"/>
<path d="M39.5 92.8h68.8z"/>
</g>
<g fill="#4c4c4c">
<path d="M38 92.8l1.5-.2v.5z"/>
<path d="M108.3 92.6l1.5 .2-1.5 .3z"/>
</g>
<g fill="#4c4c4c" stroke="#4c4c4c" stroke-width=".21">
<path d="M73.9 84.1v1.8z"/>
<path d="M39.5 85.6h33z"/>
</g>
<g fill="#4c4c4c">
<path d="M38 85.6l1.5-.3v.5z"/>
<path d="M72.4 85.3l1.5 .3-1.5 .2z"/>
</g>
<path d="M131.1 37.9h1.1v44h-1.1zM156 37.9h1.1v44h-1.1v-44" fill="none" stroke="#4c4c4c" stroke-width=".26"/>
<g font-size="25.4" fill="#fff">
<text x="12.1" y="106.7">ANA</text>
<text x="71.2" y="106.7">G VISION</text>
</g>
<g font-size="25.4" fill="#e6fae6">
<text x="14.1" y="108.6">ANA</text>
<text x="72.7" y="108.6">G VISION</text>
</g>
<text font-size="6.3" fill="#f1f0f0" x="15.5" y="202.8">AV2040</text>
<text font-size="4.9" fill="#f1f0f0" x="58.1" y="202.4">20x4 CHARACTERS</text>
<text font-size="4.2" fill="#4c4c4c" x="221.3" y="47">*</text>
<g font-size="3.5" fill="#4c4c4c">
<text x="60.2" y="44.9">*</text>
<text x="233.3" y="166.2">*</text>
</g>
<g font-size="3.2" fill="#4c4c4c">
<text x="203.8" y="8.1">PIN ASSIGNMENT</text>
<text x="208.6" y="12.6">NO.</text>
<text x="219.3" y="12.6">SYMBOL</text>
<text x="242.8" y="12.6">FUNCTION DISCRIPTION</text>
<text x="57.9" y="31">*</text>
<text x="203.7" y="56.5">MECHANICAL DATA</text>
<text x="204.7" y="60.9">ITEM</text>
<text x="234.8" y="60.9">STANDARD VALUE</text>
<text x="277.6" y="60.9">UNIT</text>
<text x="203.9" y="84.8">ABSOLUTE MAXIMUM RATING</text>
<text x="249.2" y="89.7">STANDARD VALUE</text>
<text x="204.2" y="91.5">ITEM</text>
<text x="226.4" y="91.9">SYMBOL</text>
<text x="281.6" y="92.4">UNIT</text>
<text x="203.8" y="112.9">ELECTRICAL CHARACTERISTICS</text>
<text x="4.7" y="194.4">° 5x7 DOTS WITH CURSOR ° 1/16 DUTY ° +5V SINGLE SUPPLY ° BUILT IN CONTROLLER (KS0066 OR EQUIVALENT) ° B/L DRIVEN BY PIN 1 AND 2, 15 AND 16 OR A,K</text>
</g>
<g font-size="3" fill="#4c4c4c">
<text x="121" y="81.9">LED B/L</text>
<text x="260.8" y="117.5">STANDARD VALUE</text>
<text x="261.9" y="122.1">MIN.</text>
<text x="268.8" y="122.1">TYP.</text>
<text x="276" y="122.1">MAX.</text>
<text x="172.3" y="141.4">DOT SIZE</text>
</g>
<g font-size="2.8" fill="#4c4c4c">
<text x="210.9" y="16.9">1</text>
<text x="219.3" y="16.9">VSS</text>
<text x="242.8" y="17">GND, 0V</text>
<text x="30.5" y="22.9">10.5</text>
<text x="32" y="19.2">0.6</text>
<text x="70.8" y="19.1">96.8</text>
<text x="70.8" y="22.8">77.0</text>
<text x="211" y="21">2</text>
<text x="219.4" y="21.3">VDD</text>
<text x="242.8" y="21">+5V (+3V ON REQUEST)</text>
<text x="30.6" y="26.5">13.8</text>
<text x="50.1" y="30">P2.54 15=38.1</text>
<text x="71" y="26.5">70.4</text>
<text x="211" y="25.2">3</text>
<text x="211" y="29.4">4</text>
<text x="219.2" y="29.5">RS</text>
<text x="219.4" y="25.4">V0</text>
<text x="242.9" y="25.2">LCD DRIVE</text>
<text x="242.9" y="29.4">FUNCTION SELECT</text>
<text x="24.5" y="35.8" transform="rotate(-90 24.5 35.8)">17.4</text>
<text x="28.1" y="35.8" transform="rotate(-90 28.1 35.8)">19.6</text>
<text x="30.7" y="30.1">10.0</text>
<text x="57.4" y="33.9">2.0</text>
<text x="78.8" y="35.4" transform="rotate(-90 78.8 35.4)">2.5</text>
<text x="116.3" y="35.3" transform="rotate(-90 116.3 35.3)">2.5</text>
<text x="124.2" y="30.4">13.6 MAX</text>
<text x="125.6" y="34">9.0</text>
<text x="152.5" y="30.1">9.3 MAX</text>
<text x="159.5" y="34.1">5.2</text>
<text x="211" y="33.5">5</text>
<text x="219.1" y="33.6">R/W</text>
<text x="242.8" y="33.5">READ/WRITE CONTROL</text>
<text x="20.7" y="36" transform="rotate(-90 20.7 36)">10.35</text>
<text x="211" y="37.7">6</text>
<text x="219.2" y="37.8">E</text>
<text x="242.8" y="37.8">ENABLE SIGNAL</text>
<text x="57.1" y="43.9">16</text>
<text x="63.4" y="43.9">1.0</text>
<text x="208" y="42.2">7-14</text>
<text x="209.4" y="46.3">15</text>
<text x="219.4" y="42.2">DB0-DB7</text>
<text x="219.4" y="46.3">A</text>
<text x="242.9" y="42.2">DATA BUS LINE</text>
<text x="242.9" y="46.5">4.2V FOR LED</text>
<text x="209.4" y="50.8">16</text>
<text x="219.4" y="50.8">K</text>
<text x="242.6" y="50.8">POWER SUPPLY FOR LED 0V</text>
<text x="17.3" y="58.6" transform="rotate(-90 17.3 58.6)">0.5</text>
<text x="20.8" y="62.6" transform="rotate(-90 20.8 62.6)">39.3</text>
<text x="24.5" y="62.6" transform="rotate(-90 24.5 62.6)">25.2</text>
<text x="28" y="62.6" transform="rotate(-90 28 62.6)">20.8</text>
<text x="116.4" y="62.3" transform="rotate(-90 116.4 62.3)">55.0</text>
<text x="204.8" y="65.5">MODULE SIZE</text>
<text x="244.4" y="65.5">98.0 x 60.0</text>
<text x="279" y="65.5">MM</text>
<text x="17.3" y="66.4" transform="rotate(-90 17.3 66.4)">60.0</text>
<text x="205.2" y="70.1">VIEWING AREA</text>
<text x="244.4" y="70.1">77.0 x 25.2</text>
<text x="279" y="70.1">MM</text>
<text x="204.8" y="74.3">DOT SIZE</text>
<text x="244.4" y="74.3">0.55 x 0.55</text>
<text x="279" y="74.3">MM</text>
<text x="141.1" y="81.6">NO B/L OR EL</text>
<text x="204.8" y="78.6">CHARACTER SIZE</text>
<text x="244.4" y="78.6">2.96 x 4.75</text>
<text x="279" y="78.4">MM</text>
<text x="31.5" y="88.5">2.5</text>
<text x="53.9" y="85.2">49.0</text>
<text x="71.6" y="88.7">93.0</text>
<text x="90.9" y="88.7">*</text>
<text x="90.9" y="85.9">*</text>
<text x="134.2" y="84.7">1.6</text>
<text x="158.8" y="84.7">1.6</text>
<text x="68.7" y="92.2">98.0</text>
<text x="76.5" y="92.2">0.5</text>
<text x="249.9" y="94.4">MIN.</text>
<text x="260.4" y="94.4">TYP.</text>
<text x="271.3" y="94.4">MAX.</text>
<text x="204.1" y="99.1">V-MODULE</text>
<text x="226.6" y="99.1">VDD-VSS</text>
<text x="252.7" y="99.1">-0.3</text>
<text x="262.9" y="99.1">-</text>
<text x="275" y="99.1">7.0</text>
<text x="284.7" y="101.1">V</text>
<text x="204.2" y="103.8">V-INPUT</text>
<text x="226.5" y="103.8">VI</text>
<text x="252.7" y="103.8">-0.3</text>
<text x="262.9" y="103.9">-</text>
<text x="273" y="103.8">VDD</text>
<text x="204.7" y="119.9">ITEM</text>
<text x="235.5" y="119.7">SYMBOL</text>
<text x="248.2" y="119.7">CONDIT.</text>
<text x="282.8" y="119.7">UNIT</text>
<text x="204.7" y="126.9">INPUT VOLTAGE</text>
<text x="204.7" y="131.4">SUPPLY CURRENT</text>
<text x="236.1" y="131.4">IDD</text>
<text x="236.2" y="126.9">VDD</text>
<text x="248.2" y="126.9">VDD=+5V</text>
<text x="248.2" y="131.4">VDD=+5V</text>
<text x="262.6" y="126.9">4.7</text>
<text x="262.9" y="131.1">-</text>
<text x="270.1" y="126.9">5.0</text>
<text x="270.2" y="131.4">1.0</text>
<text x="277.6" y="126.9">5.3</text>
<text x="277.6" y="131.4">1.2</text>
<text x="284" y="131.4">MA</text>
<text x="285.3" y="126.9">V</text>
<text x="251.5" y="135.6">-20 °C</text>
<text x="262.7" y="135.7">5.0</text>
<text x="270.1" y="135.5">5.1</text>
<text x="277.6" y="135.7">5.7</text>
<text x="204.2" y="139.7">RECOMMENDED LC DRIVING</text>
<text x="204.4" y="143.7">VOLTAGE FOR STANDARD TEMP.</text>
<text x="235.8" y="143.7">VDD-V0</text>
<text x="254.1" y="140">0 °C</text>
<text x="262.7" y="139.8">4.6</text>
<text x="270.3" y="139.9">4.8</text>
<text x="277.6" y="139.9">5.2</text>
<text x="214.4" y="147.7">MODULES</text>
<text x="252.4" y="144.5">25 °C</text>
<text x="252.5" y="148.6">50 °C</text>
<text x="262.6" y="148.6">3.9</text>
<text x="262.9" y="144.4">4.1</text>
<text x="269.9" y="148.6">4.2</text>
<text x="270.1" y="144.5">4.5</text>
<text x="277.5" y="144.5">4.7</text>
<text x="277.5" y="148.6">4.5</text>
<text x="285.3" y="146.2">V</text>
<text x="252.5" y="153">70 °C</text>
<text x="262.5" y="152.8">3.7</text>
<text x="269.8" y="152.8">3.9</text>
<text x="277.4" y="152.8">4.3</text>
<text x="204.1" y="157.2">LED FORWARD VOLTAGE</text>
<text x="204.3" y="161.7">LED FORWARD CURRENT</text>
<text x="235.7" y="161.8">IF</text>
<text x="235.8" y="157.4">VF</text>
<text x="252.4" y="157.3">25 °C</text>
<text x="252.4" y="161.8">25 °C</text>
<text x="262.8" y="156.9">-</text>
<text x="262.8" y="161.6">-</text>
<text x="269.4" y="161.8">280</text>
<text x="270.2" y="157.3">4.2</text>
<text x="276.8" y="161.8">560</text>
<text x="277.5" y="157.2">4.6</text>
<text x="204.1" y="166.2">LED WHITE VOLTAGE</text>
<text x="235.9" y="166.1">ILED</text>
<text x="251.8" y="166.3">*3.5 V</text>
<text x="263.2" y="166.4">50</text>
<text x="270.8" y="166.4">60</text>
<text x="278.2" y="166.4">75</text>
<text x="284.3" y="164">MA</text>
<text x="113.6" y="203.5">Fax: +49 89 89979765</text>
<text x="113.7" y="199.7">Tel.: +49 89 89979764</text>
<text x="166" y="203.5">Internet: www.dst-gmbh.de</text>
<text x="166.1" y="199.7">Email: info@dst-gmbh.de</text>
<text x="207.4" y="203.1">UNLESS OTHERWISE NOTED.</text>
<text x="207.7" y="199.6">ALL DIMENSIONS ARE IN MM. TOLERANCE IS +/-0.3</text>
<text x="280" y="199.6">ΤΟΟΣΕ</text>
<text x="281.9" y="203.1">ΜΑΨ</text>
</g>
<g font-size="2.5" fill="#4c4c4c">
<text x="204.2" y="107.7">VSS=0V, VDD=5.0V</text>
<text x="204.2" y="171.2">OPTIONS:</text>
<text x="229.1" y="171.2">STN Y/G</text>
<text x="244.5" y="171.2">STN Y/G</text>
<text x="259.8" y="171.2">STN BLUE</text>
<text x="276.7" y="171.2">STN GRAY</text>
<text x="204.2" y="174.2">MODE/BACKLIGHT: REFL.POS.</text>
<text x="243.7" y="174.2">POS./LEDY</text>
<text x="259.4" y="174.2">NEG./LEDW</text>
<text x="276" y="174.2">POS./LEDW</text>
</g>
<g font-size="2.5" fill="#333">
<text x="105" y="124.8">SEG 160</text>
<text x="48.2" y="163">DISPLAY POSITION</text>
<text x="72.2" y="166.1">LINE 1 00 01</text>
<text x="82.2" y="163">1</text>
<text x="85.7" y="163">2</text>
<text x="89.2" y="163">3</text>
<text x="92.7" y="163">4</text>
<text x="96.3" y="163">5</text>
<text x="99.8" y="163">6</text>
<text x="103.3" y="163">7</text>
<text x="106.9" y="163">8</text>
<text x="110.4" y="163">9 10 11 12 - - - 19 20</text>
<text x="131.5" y="166.1">12 13</text>
<text x="48.2" y="170.7">DDRAM ADDRESS</text>
<text x="72.2" y="169.2">LINE 2 40 41</text>
<text x="72.2" y="172.2">LINE 3 14 15</text>
<text x="131.5" y="169.2">52 53</text>
<text x="131.5" y="172.2">26 27</text>
<text x="72.2" y="175.3">LINE 4 54 55</text>
<text x="131.5" y="175.3">66 67</text>
</g>
<g font-size="2.4" fill="#4c4c4c">
<text x="89.5" y="85.1">4</text>
<text x="89.5" y="88.1">4</text>
<text x="93.6" y="85.1">2.5 PTH</text>
<text x="93.6" y="88.1">5.0 PAD</text>
</g>
<g font-size="2.4" fill="#333">
<text x="21.7" y="107.1">DB0</text>
<text x="162.5" y="106.9">2.95</text>
<text x="174.7" y="107.1">0.6</text>
<text x="21.7" y="112.9">DB7</text>
<text x="23.1" y="110">~</text>
<text x="69.8" y="108.2">COM 16</text>
<text x="93.2" y="111.6">20x4 LCD PANEL</text>
<text x="152.7" y="111.1">0.6</text>
<text x="21.7" y="115.8">E</text>
<text x="21.7" y="118.8">R/W</text>
<text x="43.7" y="119.1">LCD CONTROL LSI</text>
<text x="152.6" y="114.7">0.55</text>
<text x="21.7" y="121.7">RS</text>
<text x="21.7" y="124.6">V0</text>
<text x="69.9" y="122.6">SEG 40</text>
<text x="21.7" y="127.5">VSS</text>
<text x="21.7" y="130.5">VDD</text>
<text x="91.5" y="130.8">SEGMENT DRIVERS</text>
<text x="147.5" y="129.8" transform="rotate(-90 147.5 129.8)">4.75</text>
<text x="151.4" y="127.8" transform="rotate(-90 151.4 127.8)">0.6</text>
<text x="155.3" y="127.7" transform="rotate(-90 155.3 127.7)">0.55</text>
<text x="50" y="137.9">J16</text>
<text x="21.8" y="139.6">K</text>
<text x="21.8" y="142.6">A</text>
<text x="32.2" y="138.2">J1</text>
<text x="38.5" y="138.1">J2 J15</text>
<text x="93.5" y="141.3">LED BACKLIGHT</text>
<text x="147.6" y="144.6" transform="rotate(-90 147.6 144.6)">0.6</text>
</g>
<g font-size="2.3" fill="#4c4c4c">
<text x="204.2" y="178.6">THIS DATA SHEETIS FOR REFERENCE ONLY.</text>
<text x="204.2" y="181.5">THE COLOR OF THE DISPLAY MAY VARY SLIGHTLY DEPENDING ON</text>
<text x="204.2" y="184.4">DIFFERENT PRODUCTION LOTS AND AMBIENT LIGHT.</text>
<text x="272.9" y="184.4">WE RESERVE</text>
<text x="204.2" y="187.2">THE RIGHT TO CHANGES AND IMPROVMENTS WITHOUT PRIOR NOTICE.</text>
</g>
<g font-size="2.1" fill="#4c4c4c">
<text x="43.2" y="39.7">1</text>
<text x="74.2" y="39.6">16</text>
</g>
</svg>
